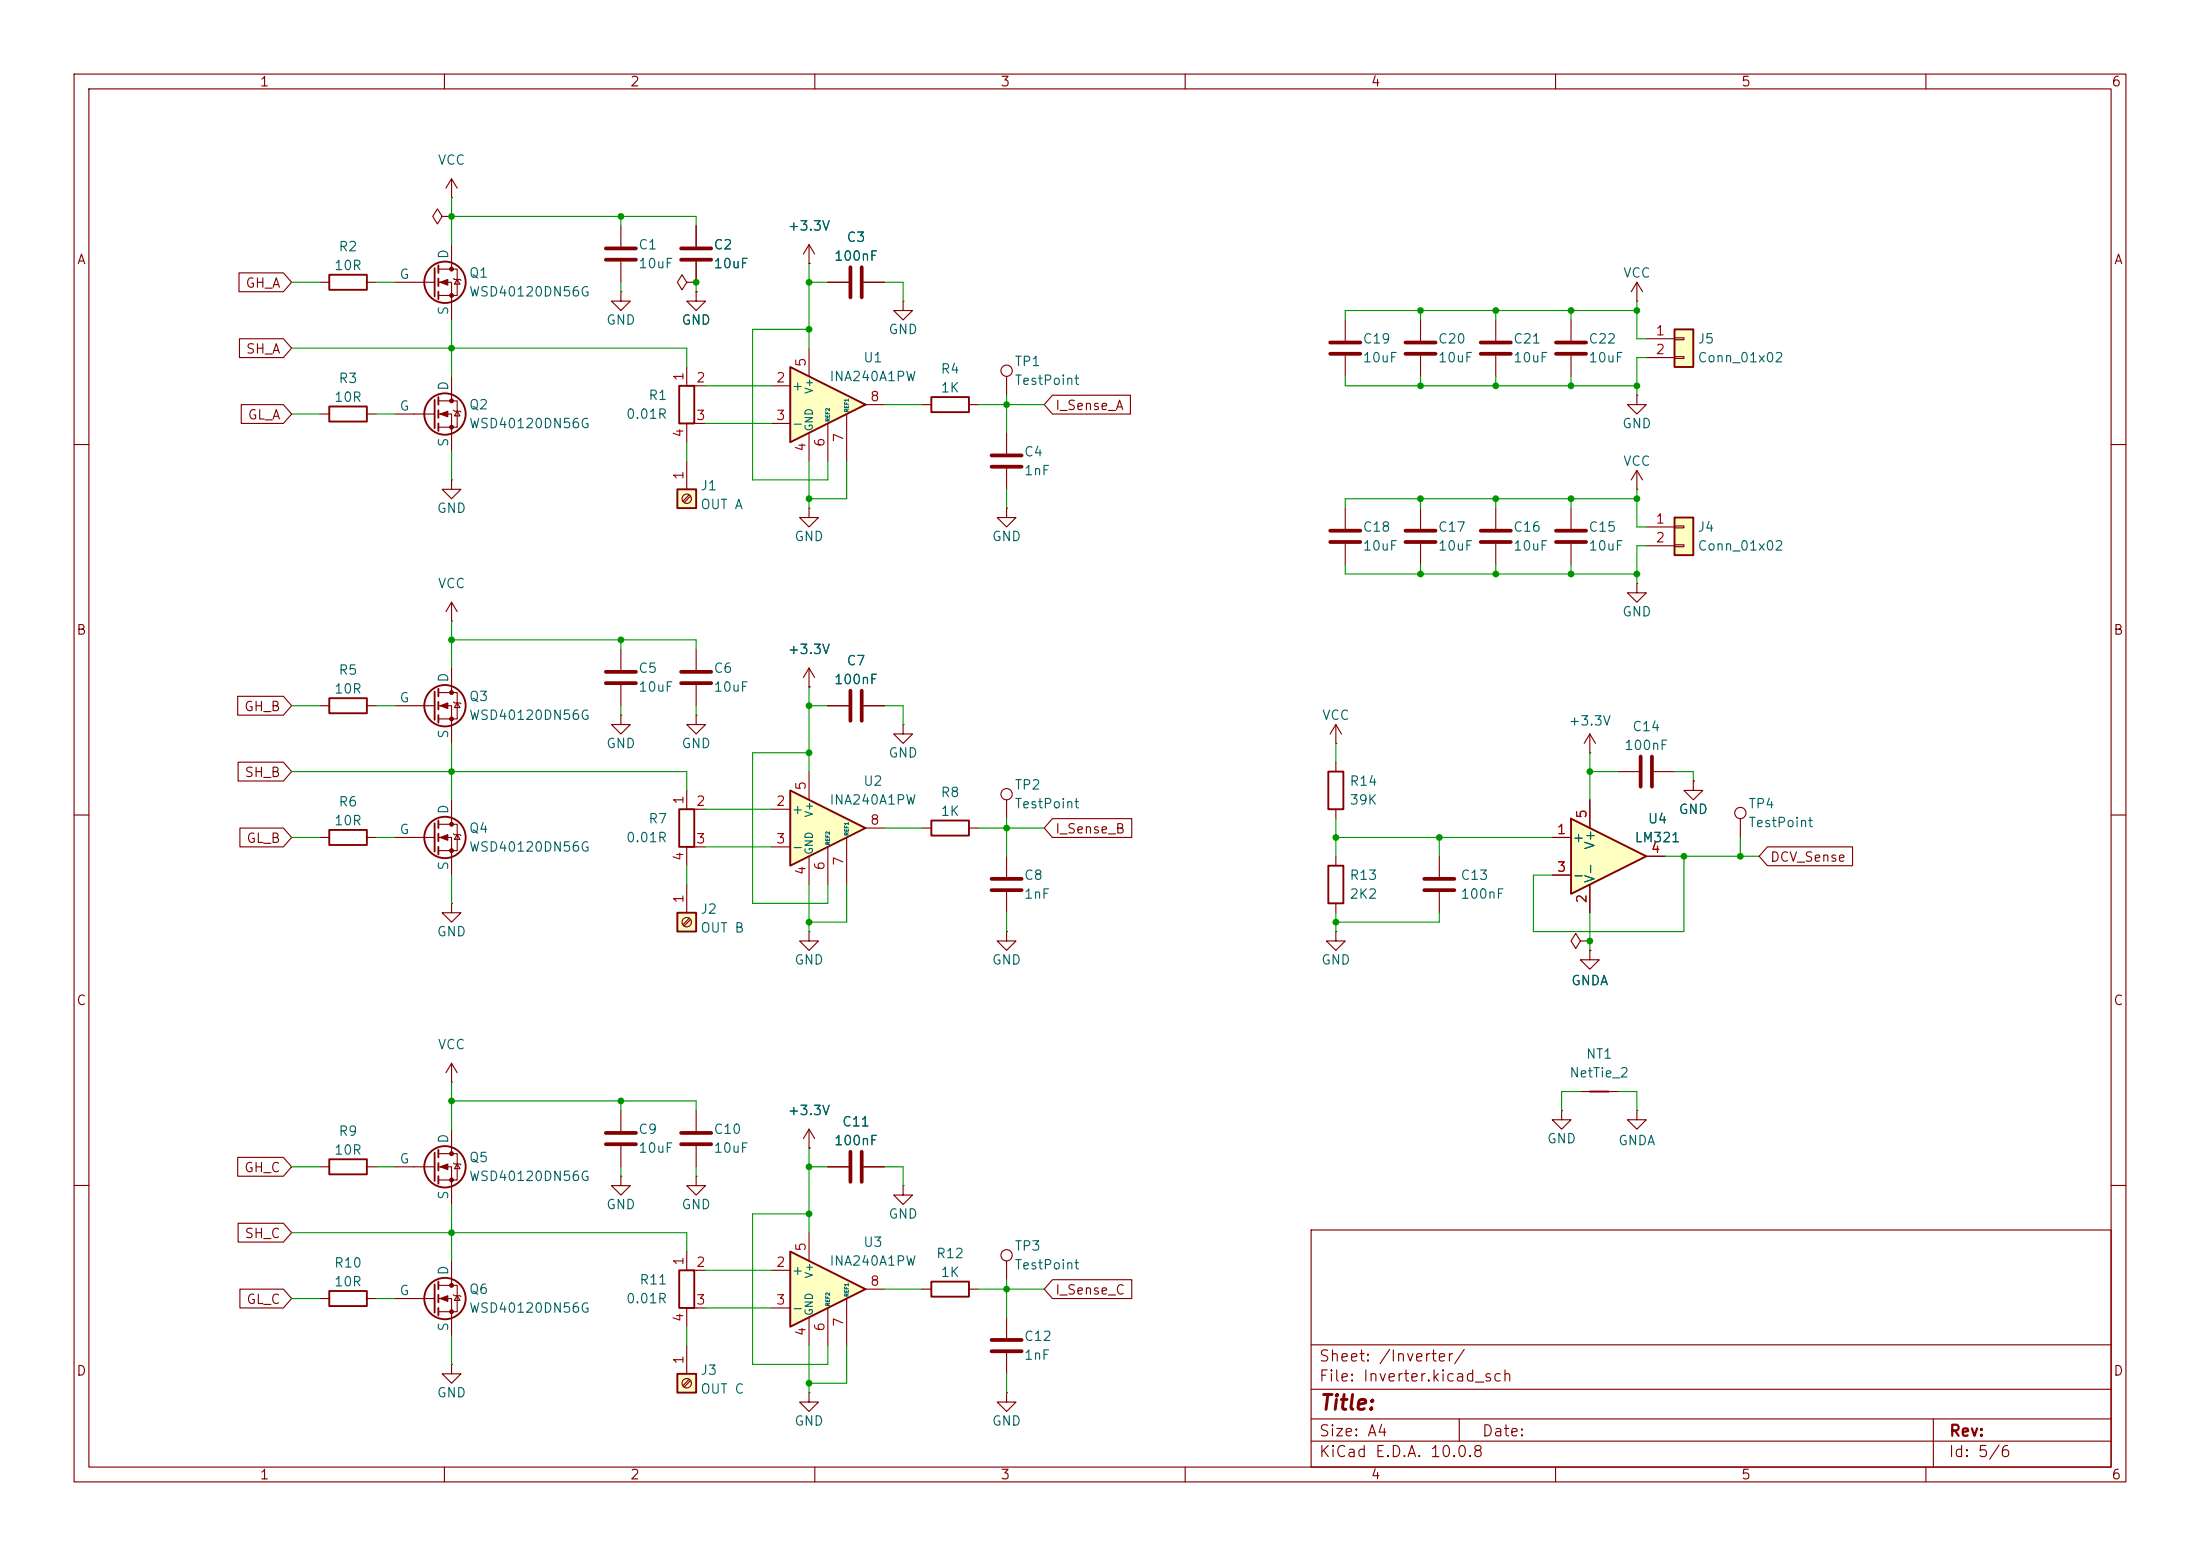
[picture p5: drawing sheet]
<svg xmlns="http://www.w3.org/2000/svg" width="297mm" height="210mm" viewBox="0 0 297 210" stroke-linecap="round" stroke-linejoin="round" font-family="sans-serif">
<g fill="none" stroke="#840000" stroke-width=".15">
<path d="M10 10h277v190h-277zM12 12h273v186h-273zM60 10v2M110 10v2M160 10v2M210 10v2M260 10v2M94 39.4v1.2h1.2l-1.2 1.3-1.3-1.3h1.3M94 39.4h.1M92.7 49.5v2.6h2.5M95.2 57.2h-2.5v2.5M10 60h2"/>
<path d="M285 60h2M94 96.5v1.3h1.2l-1.2 1.3-1.3-1.3h1.3M94 96.5h.1M94 87.6v2.8M94 92.5v2.8M10 110h2M285 110h2M43.2 157.5h1.2M49.5 157.5h1.3M53.3 157.5h5.4M59.2 155.7h2.5v3.6h-2.5M59.2 157.5h1.8v5.1"/>
<path d="M61 152.4v3.3M61.2 157l.1 .1h.8l.1 .1M61.7 157.1l.4 .6h-.8zM83.8 158.8v1.2h1.3l-1.3 1.3-1.3-1.3h1.3M83.8 158.8h.1M83.8 149.9v2.8M83.8 154.7v2.8M10 160h2M43.2 175.3h1.2M49.5 175.3h1.3M53.3 175.3h5.4M59.2 173.5h2.5v3.5h-2.5"/>
<path d="M59.2 175.3h1.8v5M61 170.2v3.3M61.2 174.8l.1 .1h.8l.1 .1M61.7 174.9l.4 .6h-.8zM92.7 168.9v2.6h2.5M95.2 176.5h-2.5v2.6M177 166h108v32h-108zM285 160h2M60 198v2M61 184.2v1.2h1.2l-1.2 1.3-1.3-1.3h1.3M61 184.2h.1M110 198v2"/>
<path d="M160 198v2M177 194.5h108M177 191.5h108M177 187.5h108M177 181.5h108M197 191.5v3M210 198v2M260 198v2M261 191.5v6.5"/>
</g>
<g fill="none" stroke="#840000" stroke-width=".25">
<path d="M91.7 52.1h2v5.1h-2zM44.4 156.5h5.1v2h-5.1zM58.7 155.6v3.8M59.2 155.2v1M59.2 157v1M59.2 158.8v1M44.4 174.2h5.1v2.1h-5.1zM58.7 173.4v3.8M59.2 173v1M59.2 174.8v1M59.2 176.5v1M91.7 171.5h2v5h-2z"/>
<circle cx="60.1" cy="157.5" r="2.79"/>
<circle cx="60.1" cy="175.3" r="2.79"/>
</g>
<path d="M91.9 90.7h4.1M91.9 92.2h4.1M81.8 152.9h4.1M81.8 154.4h4.1" fill="none" stroke="#840000" stroke-width=".51"/>
<g fill="#840000" stroke="#840000" stroke-width=".15">
<path d="M59.4 157.5l1.1-.4v.8z"/>
<path d="M59.4 175.3l1.1-.4v.7z"/>
<circle cx="61" cy="155.7" r=".25"/>
<circle cx="61" cy="159.3" r=".25"/>
<circle cx="61" cy="173.5" r=".25"/>
<circle cx="61" cy="177" r=".25"/>
</g>
<path d="M91.4 66h2.6v2.6h-2.6z" fill="#ffffc2"/>
<path d="M125.7 53.6h5.1v2h-5.1zM91.4 66h2.6v2.6h-2.6zM214.6 147.3h2.6" fill="none" stroke="#840000" stroke-width=".25"/>
<g fill="none" stroke="#840000" stroke-width=".15">
<path d="M92.7 38.1l-.6-1-.7 1 .7 1 .6-1h1.3M94 38.1h.1M94 30.5v2.8M94 35.3v2.8M109.2 35.6h.1M109.2 33l-.7 1.3M109.2 33l.8 1.3M109.2 33v2.6M111.8 38.1h2.8M116.6 38.1h2.8M221 38.1v2.5M221 38.1l-.8 1.3"/>
<path d="M221 38.1l.7 1.3M124.5 54.6h1.2M130.8 54.6h1.3M135.9 50.8v2.5M135.9 58.4v2.8M191.8 43.2v2.8M191.8 48v2.8M201.9 43.2v2.8M201.9 48v2.8M212.1 43.2v2.8M212.1 48v2.8M221 40.6h.1"/>
<path d="M92.7 62.2v3.8M93 66.8l-.8 .8M93.2 67l-.8 .8M135.9 63.2v2.8M221 66h.1M221 63.5l-.8 1.3M221 63.5l.7 1.3M221 63.5v2.5M228.6 105.4v1.3h1.3l-1.3 1.3-1.3-1.3h1.3M228.6 105.4h.1M213.4 127l-.7-1-.6 1 .6 1 .7-1h1.2M214.6 128.3v1.2h1.3l-1.3 1.3-1.2-1.3h1.2"/>
<path d="M214.6 128.3h.1M214.6 127h.1M213.4 147.3h5"/>
<circle cx="135.9" cy="50" r=".76"/>
<circle cx="92.7" cy="67.3" r=".63"/>
</g>
<path d="M91.9 33.5h4.1M91.9 35.1h4.1M114.8 36.1v4M116.3 36.1v4M189.7 46.2h4.1M189.7 47.8h4.1M199.9 46.2h4.1M199.9 47.8h4.1M210.1 46.2h4M210.1 47.8h4M133.9 61.5h4M133.9 63h4" fill="none" stroke="#840000" stroke-width=".51"/>
<path d="M212.1 110.5l10.1 5.1-10.1 5.1z" fill="#ffffc2"/>
<g fill="none" stroke="#840000" stroke-width=".25">
<path d="M44.4 94.2h5.1v2.1h-5.1zM58.7 93.3v3.9M59.2 93v1M59.2 94.7v1.1M59.2 96.5v1M212.1 110.5l10.1 5.1-10.1 5.1z"/>
<circle cx="60.1" cy="95.2" r="2.79"/>
</g>
<g fill="none" stroke="#840000" stroke-width=".15">
<path d="M83.8 30.5v2.8M83.8 35.3v2.8M61 64.8v1.2h1.2l-1.2 1.3-1.3-1.3h1.3M61 64.8h.1M135.9 68.6v1.3h1.3l-1.3 1.2-1.3-1.2h1.3M135.9 68.6h.1M43.2 95.3h1.2M49.5 95.3h1.3M53.3 95.3h5.4M59.2 93.5h2.5v3.5h-2.5M59.2 95.3h1.8v5M61 90.2v3.3"/>
<path d="M61.2 94.7l.1 .2h.8l.1 .1M61.7 94.9l.4 .6h-.8zM83.8 96.5v1.3h1.3l-1.3 1.3-1.3-1.3h1.3M83.8 96.5h.1M83.8 87.6v2.8M83.8 92.5v2.8M209.5 113h2.6M209.5 118.1h2.6M214.6 108v3.8M214.6 119.4v3.8M222.2 115.6h2.6M234.9 110.5v2.5"/>
<path d="M94 158.8v1.2h1.2l-1.2 1.3-1.3-1.3h1.3M94 158.8h.1M210.8 149.9v1.2h1.3l-1.3 1.3-1.3-1.3h1.3M210.8 149.9h.1M221 149.9v1.2h1.2l-1.2 1.3-1.3-1.3h1.3M221 149.9h.1"/>
<circle cx="234.9" cy="109.7" r=".76"/>
</g>
<g fill="#840000" stroke="#840000" stroke-width=".15">
<path d="M59.4 95.3l1.1-.4v.7z"/>
<circle cx="61" cy="93.5" r=".25"/>
<circle cx="61" cy="97" r=".25"/>
</g>
<path d="M81.8 33.5h4.1M81.8 35.1h4.1M81.8 90.7h4.1M81.8 92.2h4.1" fill="none" stroke="#840000" stroke-width=".51"/>
<path d="M106.7 168.9l10.1 5.1-10.1 5.1z" fill="#ffffc2"/>
<path d="M106.7 168.9l10.1 5.1-10.1 5.1zM125.7 173h5.1v2h-5.1z" fill="none" stroke="#840000" stroke-width=".25"/>
<g fill="none" stroke="#840000" stroke-width=".15">
<path d="M104.1 171.5h2.6M104.1 176.5h2.6M109.2 166.4v3.8M109.2 177.8v3.8M111.8 176.5v5.1M114.3 175.3v6.3M116.8 174h2.6M121.9 160v1.3h1.3l-1.3 1.3-1.3-1.3h1.3M121.9 160h.1M124.5 174h1.2M130.8 174h1.3M135.9 170.2v2.5"/>
<path d="M135.9 177.8v2.8M135.9 188v1.2h1.3l-1.3 1.3-1.3-1.3h1.3M135.9 188h.1M135.9 182.6v2.8"/>
<circle cx="135.9" cy="169.4" r=".76"/>
</g>
<path d="M133.9 180.8h4M133.9 182.4h4" fill="none" stroke="#840000" stroke-width=".51"/>
<path d="M91.4 185.4h2.6v2.6h-2.6z" fill="#ffffc2"/>
<g fill="none" stroke="#840000" stroke-width=".25">
<path d="M58.7 36.2v3.8M59.2 35.8v1M59.2 37.6v1M59.2 39.4v1M91.4 185.4h2.6v2.6h-2.6z"/>
<circle cx="60.1" cy="38.1" r="2.79"/>
</g>
<g fill="none" stroke="#840000" stroke-width=".15">
<path d="M53.3 38.1h5.4M59.2 36.3h2.5v3.6h-2.5M59.2 38.1h1.8v5.1M61 33v3.3M61.2 37.6l.1 .1h.8l.1 .1M61.7 37.7l.4 .7h-.8zM94 149.9v2.8M94 154.7v2.8M109.2 154.9h.1M109.2 152.4l-.7 1.3M109.2 152.4l.8 1.3M109.2 152.4v2.5"/>
<path d="M111.8 157.5h2.8M116.6 157.5h2.8M92.7 181.6v3.8M93 186.2l-.8 .8M93.2 186.3l-.8 .9M109.2 188v1.2h1.3l-1.3 1.3-1.3-1.3h1.3M109.2 188h.1"/>
<circle cx="92.7" cy="186.7" r=".63"/>
</g>
<g fill="#840000" stroke="#840000" stroke-width=".15">
<path d="M59.4 38.1l1.1-.4v.8z"/>
<circle cx="61" cy="36.3" r=".25"/>
<circle cx="61" cy="39.9" r=".25"/>
</g>
<path d="M91.9 152.9h4.1M91.9 154.4h4.1M114.8 155.4v4.1M116.3 155.4v4.1" fill="none" stroke="#840000" stroke-width=".51"/>
<path d="M91.4 123.2h2.6v2.5h-2.6z" fill="#ffffc2"/>
<path d="M125.7 110.7h5.1v2.1h-5.1zM91.4 123.2h2.6v2.5h-2.6z" fill="none" stroke="#840000" stroke-width=".25"/>
<g fill="none" stroke="#840000" stroke-width=".15">
<path d="M92.7 119.4v3.8M124.5 111.8h1.2M130.8 111.8h1.3M135.9 108v2.5M135.9 115.6v2.8M93 123.9l-.8 .9M93.2 124.1l-.8 .9M109.2 125.7v1.3h1.3l-1.3 1.3-1.3-1.3h1.3M109.2 125.7h.1M135.9 125.7v1.3h1.3l-1.3 1.3-1.3-1.3h1.3M135.9 125.7h.1M135.9 120.4v2.8"/>
<circle cx="135.9" cy="107.2" r=".76"/>
<circle cx="92.7" cy="124.5" r=".63"/>
</g>
<path d="M133.9 118.6h4M133.9 120.1h4" fill="none" stroke="#840000" stroke-width=".51"/>
<path d="M106.7 106.7l10.1 5.1-10.1 5z" fill="#ffffc2"/>
<path d="M106.7 106.7l10.1 5.1-10.1 5z" fill="none" stroke="#840000" stroke-width=".25"/>
<path d="M109.2 68.6v1.3h1.3l-1.3 1.2-1.3-1.2h1.3M109.2 68.6h.1M104.1 109.2h2.6M104.1 114.3h2.6M109.2 104.1v3.9M109.2 115.6v3.8M111.8 114.3v5.1M114.3 113v6.4M116.8 111.8h2.6" fill="none" stroke="#840000" stroke-width=".15"/>
<path d="M106.7 49.5l10.1 5.1-10.1 5.1z" fill="#ffffc2"/>
<g fill="none" stroke="#840000" stroke-width=".25">
<path d="M44.4 37.1h5.1v2h-5.1zM44.4 54.9h5.1v2h-5.1zM58.7 54v3.8M59.2 53.6v1M59.2 55.4v1M59.2 57.2v1M106.7 49.5l10.1 5.1-10.1 5.1zM44.4 112h5.1v2h-5.1zM58.7 111.1v3.8M59.2 110.7v1.1M59.2 112.5v1M59.2 114.3v1"/>
<path d="M91.7 109.2h2v5.1h-2z"/>
<circle cx="60.1" cy="55.9" r="2.79"/>
<circle cx="60.1" cy="113" r="2.79"/>
</g>
<g fill="none" stroke="#840000" stroke-width=".15">
<path d="M43.2 38.1h1.2M49.5 38.1h1.3M59.7 29.2l-.6-1-.7 1 .7 1 .6-1h1.3M61 26.7h.1M61 29.2h.1M61 24.1v2.6M61 24.1l-.8 1.3M61 24.1l.7 1.3M83.8 39.4v1.2h1.3l-1.3 1.3-1.3-1.3h1.3M83.8 39.4h.1M43.2 55.9h1.2M49.5 55.9h1.3"/>
<path d="M53.3 55.9h5.4M59.2 54.1h2.5v3.6h-2.5M59.2 55.9h1.8v5.1M61 50.8v3.3M61.2 55.4l.1 .1h.8l.1 .1M61.7 55.5l.4 .6h-.8zM104.1 52.1h2.6M104.1 57.2h2.6M109.2 47v3.8M109.2 58.4v3.8M111.8 57.2v5M114.3 55.9v6.3"/>
<path d="M116.8 54.6h2.6M121.9 40.6v1.3h1.3l-1.3 1.3-1.3-1.3h1.3M121.9 40.6h.1M221 53.3v1.3h1.2l-1.2 1.3-1.3-1.3h1.3M221 53.3h.1M221 78.7v1.3h1.2l-1.2 1.3-1.3-1.3h1.3M221 78.7h.1M61 83.8h.1M61 81.3v2.5M61 81.3l-.8 1.3M61 81.3l.7 1.3M109.2 92.7h.1"/>
<path d="M109.2 90.2v2.5M109.2 90.2l-.7 1.2M109.2 90.2l.8 1.2M111.8 95.3h2.8M116.6 95.3h2.8M121.9 97.8v1.3h1.3l-1.3 1.2-1.3-1.2h1.3M121.9 97.8h.1M43.2 113h1.2M49.5 113h1.3M53.3 113h5.4M59.2 111.3h2.5v3.5h-2.5M59.2 113h1.8v5.1"/>
<path d="M61 108v3.3M61.2 112.5l.1 .1h.8l.1 .2M61.7 112.6l.4 .7h-.8zM92.7 106.7v2.5h2.5M95.2 114.3h-2.5v2.5M61 121.9v1.3h1.2l-1.2 1.3-1.3-1.3h1.3M61 121.9h.1M61 146.1h.1M61 143.5v2.6M61 143.5l-.8 1.3M61 143.5l.7 1.3"/>
</g>
<g fill="#840000" stroke="#840000" stroke-width=".15">
<path d="M59.4 113l1.1-.4v.8z"/>
<path d="M59.4 55.9l1.1-.4v.8z"/>
<circle cx="61" cy="111.3" r=".25"/>
<circle cx="61" cy="114.8" r=".25"/>
<circle cx="61" cy="54.1" r=".25"/>
<circle cx="61" cy="57.7" r=".25"/>
</g>
<path d="M114.8 93.2v4.1M116.3 93.2v4.1" fill="none" stroke="#840000" stroke-width=".51"/>
<path d="M226.1 69.9h2.5v5h-2.5z" fill="#ffffc2"/>
<path d="M226.1 69.9h2.5v5h-2.5z" fill="none" stroke="#840000" stroke-width=".25"/>
<path d="M222.2 71.1h3.9M222.2 73.7h3.9M226.1 71h1.2v.2h-1.2zM226.1 73.5h1.2v.3h-1.2z" fill="none" stroke="#840000" stroke-width=".15"/>
<path d="M226.1 44.5h2.5v5h-2.5z" fill="#ffffc2"/>
<path d="M226.1 44.5h2.5v5h-2.5zM179.3 104.1h2.1v5.1h-2.1zM179.3 116.8h2.1v5.1h-2.1z" fill="none" stroke="#840000" stroke-width=".25"/>
<g fill="none" stroke="#840000" stroke-width=".15">
<path d="M32.3 36.8h6l1.1 1.3-1.1 1.3h-6zM94 39.4h.1M94 38.1h.1M94 30.5v2.8M94 35.3v2.8M109.2 35.6h.1M111.8 38.1h2.8M116.6 38.1h2.8M32.3 45.7h6l1.1 1.3-1.1 1.3h-6zM32.6 54.6h5.7l1.1 1.3-1.1 1.3h-5.7zM142.1 53.3h10.5v2.6h-10.5l-1.1-1.3zM181.6 43.2v2.8"/>
<path d="M181.6 48v2.8M222.2 45.7h3.9M222.2 48.3h3.9M226.1 45.6h1.2v.2h-1.2zM226.1 48.1h1.2v.3h-1.2zM181.6 68.6v2.8M181.6 73.4v2.8M191.8 68.6v2.8M191.8 73.4v2.8M201.9 68.6v2.8M201.9 73.4v2.8M212.1 68.6v2.8"/>
<path d="M212.1 73.4v2.8M32.1 94h6.2l1.1 1.3-1.1 1.2h-6.2zM109.2 92.7h.1M111.8 95.3h2.8M116.6 95.3h2.8M180.3 97.8v2.5M180.3 97.8l-.7 1.3M180.3 97.8l.8 1.3M214.6 99.1l-.7 1.2M214.6 99.1l.8 1.2M214.6 99.1v2.5M32.1 102.9h6.2l1.1 1.2-1.1 1.3h-6.2z"/>
<path d="M32.4 111.8h5.9l1.1 1.2-1.1 1.3h-5.9zM142.1 110.5h10.7v2.5h-10.7l-1.1-1.2zM180.3 100.3h.1M180.3 102.9v1.2M180.3 109.2v1.3M180.3 115.6v1.2M194.3 115.6v2.8M209.5 113h2.6M209.5 118.1h2.6M214.6 101.6h.1M214.6 108v3.8M214.6 119.4v3.8"/>
<path d="M218.4 104.1h2.8M222.2 115.6h2.6M223.3 104.1h2.8M228.6 105.4h.1M238.6 114.3h11.5v2.5h-11.5l-1.1-1.2zM180.3 125.7v1.3h1.3l-1.3 1.3-1.2-1.3h1.2M180.3 125.7h.1M180.3 121.9v1.3M194.3 120.4v2.8M214.6 128.3h.1M214.6 127h.1M32.1 156.2h6.2l1.1 1.3-1.1 1.3h-6.2z"/>
<path d="M109.2 154.9h.1M111.8 157.5h2.8M116.6 157.5h2.8M32.1 165.1h6.2l1.1 1.3-1.1 1.2h-6.2zM32.4 174h5.9l1.1 1.3-1.1 1.2h-5.9zM142.1 172.7h10.7v2.6h-10.7l-1.1-1.3z"/>
</g>
<g fill="none" stroke="#840000" stroke-width=".51">
<path d="M179.6 46.2h4M179.6 47.8h4M179.6 71.6h4M179.6 73.2h4M189.7 71.6h4.1M189.7 73.2h4.1M199.9 71.6h4.1M199.9 73.2h4.1M210.1 71.6h4M210.1 73.2h4M192.3 118.6h4M221.5 102.1v4.1"/>
<path d="M223 102.1v4.1M192.3 120.1h4"/>
</g>
<g fill="none" stroke="#009600" stroke-width=".15">
<path d="M39.4 38.1h3.8M50.8 38.1h2.5M61 26.7v6.3M61 29.2h33v1.3M83.8 29.2v1.3M83.8 38.1v1.3M94 38.1v1.3M109.2 35.6v11.4M109.2 38.1h2.6M119.4 38.1h2.5v2.5M39.4 47h53.3v2.5M39.4 55.9h3.8"/>
<path d="M50.8 55.9h2.5M61 43.2v7.6M92.7 59.7v2.5M95.2 52.1h8.9M95.2 57.2h8.9M109.2 44.5h-7.6v20.3h10.2v-2.6M119.4 54.6h5.1M132.1 54.6h8.9M135.9 53.3v5.1M181.6 50.8v1.3h39.4M191.8 41.9v1.3M191.8 50.8v1.3"/>
<path d="M201.9 41.9v1.3M201.9 50.8v1.3M212.1 41.9v1.3M212.1 50.8v1.3M221 40.6v5.1h1.2M221 41.9h-39.4v1.3M222.2 48.3h-1.2v5M61 61v3.8M109.2 62.2v6.4M114.3 62.2v5.1h-5.1M135.9 66v2.6M181.6 76.2v1.3h39.4"/>
<path d="M191.8 67.3v1.3M191.8 76.2v1.3M201.9 67.3v1.3M201.9 76.2v1.3M212.1 67.3v1.3M212.1 76.2v1.3M221 67.3h-39.4v1.3M221 66v5.1h1.2M222.2 73.7h-1.2v5M39.4 95.3h3.8M50.8 95.3h2.5M61 83.8v6.4"/>
<path d="M61 86.4h33v1.2M83.8 86.4v1.2M83.8 95.3v1.2M94 95.3v1.2M109.2 95.3h2.6M109.2 92.7v11.4M119.4 95.3h2.5v2.5M39.4 104.1h53.3v2.6M39.4 113h3.8M50.8 113h2.5M61 100.3v7.7M61 118.1v3.8"/>
<path d="M92.7 116.8v2.6M95.2 109.2h8.9M95.2 114.3h8.9M109.2 119.4v6.3M109.2 101.6h-7.6v20.3h10.2v-2.5M114.3 119.4v5.1h-5.1M119.4 111.8h5.1M132.1 111.8h8.9M135.9 110.5v5.1M180.3 100.3v2.6M180.3 110.5v5.1M180.3 113h29.2"/>
<path d="M194.3 113v2.6M214.6 104.1h3.8M214.6 101.6v6.4M224.8 115.6h12.7M226.1 104.1h2.5v1.3M227.3 115.6v10.1h-20.3v-7.6h2.5M234.9 113v2.6M135.9 123.2v2.5M180.3 123.2v2.5M194.3 123.2v1.3h-14M214.6 123.2v5.1M39.4 157.5h3.8"/>
<path d="M50.8 157.5h2.5M61 146.1v6.3M61 148.6h33v1.3M83.8 148.6v1.3M83.8 157.5v1.3M94 157.5v1.3M109.2 157.5h2.6M109.2 154.9v11.5M119.4 157.5h2.5v2.5M213.4 147.3h-2.6v2.6M218.4 147.3h2.6v2.6M39.4 166.4h53.3v2.5"/>
<path d="M39.4 175.3h3.8M50.8 175.3h2.5M61 162.6v7.6M92.7 179.1v2.5M95.2 176.5h8.9M95.2 171.5h8.9M109.2 163.8h-7.6v20.4h10.2v-2.6M119.4 174h5.1M132.1 174h8.9M135.9 172.7v5.1M61 180.3v3.9M109.2 181.6v6.4"/>
<path d="M114.3 181.6v5.1h-5.1M135.9 185.4v2.6"/>
</g>
<g fill="#009600">
<circle cx="191.8" cy="77.5" r=".46"/>
<circle cx="201.9" cy="67.3" r=".46"/>
<circle cx="191.8" cy="67.3" r=".46"/>
<circle cx="221" cy="67.3" r=".46"/>
<circle cx="135.9" cy="111.8" r=".46"/>
<circle cx="109.2" cy="124.5" r=".46"/>
<circle cx="109.2" cy="157.5" r=".46"/>
<circle cx="180.3" cy="124.5" r=".46"/>
<circle cx="180.3" cy="113" r=".46"/>
<circle cx="135.9" cy="174" r=".46"/>
<circle cx="212.1" cy="77.5" r=".46"/>
<circle cx="201.9" cy="77.5" r=".46"/>
<circle cx="221" cy="77.5" r=".46"/>
<circle cx="194.3" cy="113" r=".46"/>
<circle cx="214.6" cy="104.1" r=".46"/>
<circle cx="221" cy="52.1" r=".46"/>
<circle cx="212.1" cy="52.1" r=".46"/>
<circle cx="212.1" cy="67.3" r=".46"/>
<circle cx="201.9" cy="52.1" r=".46"/>
<circle cx="191.8" cy="52.1" r=".46"/>
<circle cx="191.8" cy="41.9" r=".46"/>
<circle cx="201.9" cy="41.9" r=".46"/>
<circle cx="212.1" cy="41.9" r=".46"/>
<circle cx="221" cy="41.9" r=".46"/>
<circle cx="214.6" cy="127" r=".46"/>
<circle cx="227.3" cy="115.6" r=".46"/>
<circle cx="234.9" cy="115.6" r=".46"/>
<circle cx="83.8" cy="86.4" r=".46"/>
<circle cx="109.2" cy="67.3" r=".46"/>
<circle cx="109.2" cy="95.3" r=".46"/>
<circle cx="109.2" cy="101.6" r=".46"/>
<circle cx="94" cy="38.1" r=".46"/>
<circle cx="135.9" cy="54.6" r=".46"/>
<circle cx="109.2" cy="38.1" r=".46"/>
<circle cx="109.2" cy="44.5" r=".46"/>
<circle cx="61" cy="86.4" r=".46"/>
<circle cx="61" cy="104.1" r=".46"/>
<circle cx="61" cy="148.6" r=".46"/>
<circle cx="61" cy="166.4" r=".46"/>
<circle cx="83.8" cy="148.6" r=".46"/>
<circle cx="61" cy="29.2" r=".46"/>
<circle cx="61" cy="47" r=".46"/>
<circle cx="83.8" cy="29.2" r=".46"/>
<circle cx="109.2" cy="186.7" r=".46"/>
<circle cx="109.2" cy="163.8" r=".46"/>
</g>
<text font-size="2" fill="#840000" x="178" y="190.8">Title:</text>
<g font-size="1.5" fill="#840000">
<text x="178" y="184.1">Sheet: /Inverter/</text>
<text x="178" y="186.8">File: Inverter.kicad_sch</text>
<text x="178" y="197">KiCad E.D.A. 10.0.8</text>
<text x="178" y="194.2">Size: A4</text>
<text x="200" y="194.2">Date:</text>
<text x="263" y="197">Id: 5/6</text>
<text x="263" y="194.2">Rev:</text>
</g>
<g font-size="1.3" fill="#840000">
<text x="35" y="12">1</text>
<text x="85" y="12">2</text>
<text x="135" y="12">3</text>
<text x="185" y="12">4</text>
<text x="235" y="12">5</text>
<text x="285" y="12">6</text>
<text x="10.3" y="36">A</text>
<text x="285.3" y="36">A</text>
<text x="33.1" y="39.2">GH_A</text>
<text x="33.1" y="48">SH_A</text>
<text x="33.4" y="56.9">GL_A</text>
<text x="142.4" y="55.7">I_Sense_A</text>
<text x="10.2" y="86">B</text>
<text x="285.2" y="86">B</text>
<text x="32.9" y="96.3">GH_B</text>
<text x="32.9" y="105.2">SH_B</text>
<text x="142.4" y="112.8">I_Sense_B</text>
<text x="33.2" y="114.1">GL_B</text>
<text x="238.9" y="116.6">DCV_Sense</text>
<text x="10.2" y="136">C</text>
<text x="285.2" y="136">C</text>
<text x="32.9" y="158.5">GH_C</text>
<text x="32.9" y="167.4">SH_C</text>
<text x="33.2" y="176.3">GL_C</text>
<text x="142.4" y="175">I_Sense_C</text>
<text x="10.2" y="186">D</text>
<text x="285.2" y="186">D</text>
<text x="35" y="200">1</text>
<text x="85" y="200">2</text>
<text x="135" y="200">3</text>
<text x="185" y="200">4</text>
<text x="235" y="200">5</text>
<text x="285" y="200">6</text>
</g>
<g font-size="1.3" fill="#006464">
<text x="59" y="22.6">VCC</text>
<text x="45.6" y="34.2">R2</text>
<text x="60.8" y="35.1" transform="rotate(-90 60.8 35.1)">D</text>
<text x="86.1" y="34">C1</text>
<text x="96.3" y="34">C2</text>
<text x="106.3" y="31.4">+3.3V</text>
<text x="112.5" y="35.5">100nF</text>
<text x="114.2" y="33">C3</text>
<text x="45" y="36.8">10R</text>
<text x="53.8" y="38">G</text>
<text x="63.2" y="37.8">Q1</text>
<text x="63.2" y="40.3">WSD40120DN56G</text>
<text x="86.1" y="36.5">10uF</text>
<text x="96.3" y="36.5">10uF</text>
<text x="219" y="37.8">VCC</text>
<text x="60.8" y="42.6" transform="rotate(-90 60.8 42.6)">S</text>
<text x="81.8" y="44.1">GND</text>
<text x="91.9" y="44.1">GND</text>
<text x="119.9" y="45.4">GND</text>
<text x="183.9" y="46.7">C19</text>
<text x="194" y="46.7">C20</text>
<text x="204.2" y="46.7">C21</text>
<text x="214.4" y="46.7">C22</text>
<text x="229.1" y="46.7">J5</text>
<text x="45.6" y="52">R3</text>
<text x="60.8" y="52.8" transform="rotate(-90 60.8 52.8)">D</text>
<text x="106.8" y="53">+</text>
<text x="111.9" y="51.8">INA240A1PW</text>
<text x="116.5" y="49.2">U1</text>
<text x="126.9" y="50.7">R4</text>
<text x="126.9" y="53.3">1K</text>
<text x="136.9" y="49.7">TP1</text>
<text x="136.9" y="52.3">TestPoint</text>
<text x="183.9" y="49.2">10uF</text>
<text x="194" y="49.2">10uF</text>
<text x="204.2" y="49.2">10uF</text>
<text x="214.4" y="49.2">10uF</text>
<text x="229.1" y="49.2">Conn_01x02</text>
<text x="45" y="54.6">10R</text>
<text x="53.8" y="55.7">G</text>
<text x="63.2" y="55.6">Q2</text>
<text x="63.2" y="58.1">WSD40120DN56G</text>
<text x="84.4" y="56.8">0.01R</text>
<text x="87.5" y="54.3">R1</text>
<text x="106.8" y="58.1">-</text>
<text x="218.9" y="58.1">GND</text>
<text x="60.8" y="60.4" transform="rotate(-90 60.8 60.4)">S</text>
<text x="138.2" y="61.9">C4</text>
<text x="138.2" y="64.5">1nF</text>
<text x="219" y="63.2">VCC</text>
<text x="58.9" y="69.5">GND</text>
<text x="94.5" y="66.5">J1</text>
<text x="94.5" y="69">OUT A</text>
<text x="107.2" y="73.4">GND</text>
<text x="133.8" y="73.4">GND</text>
<text x="183.9" y="72.1">C18</text>
<text x="183.9" y="74.6">10uF</text>
<text x="194" y="72.1">C17</text>
<text x="194" y="74.6">10uF</text>
<text x="204.2" y="72.1">C16</text>
<text x="204.2" y="74.6">10uF</text>
<text x="214.4" y="72.1">C15</text>
<text x="214.4" y="74.6">10uF</text>
<text x="229.1" y="72.1">J4</text>
<text x="229.1" y="74.6">Conn_01x02</text>
<text x="59" y="79.7">VCC</text>
<text x="218.9" y="83.5">GND</text>
<text x="106.3" y="88.6">+3.3V</text>
<text x="45" y="93.9">10R</text>
<text x="45.6" y="91.4">R5</text>
<text x="53.8" y="95.1">G</text>
<text x="60.8" y="92.2" transform="rotate(-90 60.8 92.2)">D</text>
<text x="63.2" y="94.9">Q3</text>
<text x="86.1" y="91.1">C5</text>
<text x="86.1" y="93.7">10uF</text>
<text x="96.3" y="91.1">C6</text>
<text x="96.3" y="93.7">10uF</text>
<text x="112.5" y="92.7">100nF</text>
<text x="114.2" y="90.1">C7</text>
<text x="60.8" y="99.8" transform="rotate(-90 60.8 99.8)">S</text>
<text x="63.2" y="97.5">WSD40120DN56G</text>
<text x="81.8" y="101.3">GND</text>
<text x="91.9" y="101.3">GND</text>
<text x="178.4" y="97.5">VCC</text>
<text x="211.7" y="98.2">+3.3V</text>
<text x="219.2" y="101.5">100nF</text>
<text x="220.3" y="99">C14</text>
<text x="116.5" y="106.4">U2</text>
<text x="119.9" y="102.6">GND</text>
<text x="126.9" y="107.9">R8</text>
<text x="136.9" y="106.9">TP2</text>
<text x="182.1" y="106.4">R14</text>
<text x="45" y="111.7">10R</text>
<text x="45.6" y="109.2">R6</text>
<text x="53.8" y="112.9">G</text>
<text x="60.8" y="110" transform="rotate(-90 60.8 110)">D</text>
<text x="63.2" y="112.7">Q4</text>
<text x="84.4" y="114">0.01R</text>
<text x="87.5" y="111.5">R7</text>
<text x="106.8" y="110.2">+</text>
<text x="111.9" y="108.9">INA240A1PW</text>
<text x="126.9" y="110.4">1K</text>
<text x="136.9" y="109.4">TestPoint</text>
<text x="182.1" y="108.9">39K</text>
<text x="212.2" y="114">+</text>
<text x="220.6" y="114">LM321</text>
<text x="222.4" y="111.5">U4</text>
<text x="226.5" y="110.2">GND</text>
<text x="236" y="109.4">TP4</text>
<text x="236" y="112">TestPoint</text>
<text x="60.8" y="117.6" transform="rotate(-90 60.8 117.6)">S</text>
<text x="63.2" y="115.3">WSD40120DN56G</text>
<text x="106.8" y="115.3">-</text>
<text x="138.2" y="119.1">C8</text>
<text x="182.1" y="119.1">R13</text>
<text x="197.1" y="119.1">C13</text>
<text x="212.2" y="119.1">-</text>
<text x="215.6" y="119.3" transform="rotate(-90 215.6 119.3)">V-</text>
<text x="215.6" y="114.8" transform="rotate(-90 215.6 114.8)">V+</text>
<text x="94.5" y="123.6">J2</text>
<text x="138.2" y="121.6">1nF</text>
<text x="182.1" y="121.6">2K2</text>
<text x="197.1" y="121.6">100nF</text>
<text x="58.9" y="126.7">GND</text>
<text x="94.5" y="126.2">OUT B</text>
<text x="107.2" y="130.5">GND</text>
<text x="133.8" y="130.5">GND</text>
<text x="178.3" y="130.5">GND</text>
<text x="212" y="133.3">GNDA</text>
<text x="59" y="141.9">VCC</text>
<text x="214" y="143.2">NT1</text>
<text x="211.8" y="145.7">NetTie_2</text>
<text x="45.6" y="153.6">R9</text>
<text x="60.8" y="154.4" transform="rotate(-90 60.8 154.4)">D</text>
<text x="86.1" y="153.4">C9</text>
<text x="86.1" y="155.9">10uF</text>
<text x="96.3" y="153.4">C10</text>
<text x="96.3" y="155.9">10uF</text>
<text x="106.3" y="150.8">+3.3V</text>
<text x="112.5" y="154.9">100nF</text>
<text x="113.6" y="152.3">C11</text>
<text x="208.8" y="154.6">GND</text>
<text x="218.4" y="154.9">GNDA</text>
<text x="45" y="156.2">10R</text>
<text x="53.8" y="157.3">G</text>
<text x="63.2" y="157.2">Q5</text>
<text x="63.2" y="159.7">WSD40120DN56G</text>
<text x="60.8" y="162" transform="rotate(-90 60.8 162)">S</text>
<text x="81.8" y="163.5">GND</text>
<text x="91.9" y="163.5">GND</text>
<text x="119.9" y="164.8">GND</text>
<text x="45" y="171.4">R10</text>
<text x="45" y="173.9">10R</text>
<text x="60.8" y="172.2" transform="rotate(-90 60.8 172.2)">D</text>
<text x="86.2" y="173.7">R11</text>
<text x="106.8" y="172.4">+</text>
<text x="111.9" y="171.1">INA240A1PW</text>
<text x="116.5" y="168.6">U3</text>
<text x="126.3" y="170.1">R12</text>
<text x="126.9" y="172.7">1K</text>
<text x="136.9" y="169.1">TP3</text>
<text x="136.9" y="171.7">TestPoint</text>
<text x="53.8" y="175.1">G</text>
<text x="60.8" y="179.8" transform="rotate(-90 60.8 179.8)">S</text>
<text x="63.2" y="175">Q6</text>
<text x="63.2" y="177.5">WSD40120DN56G</text>
<text x="84.4" y="176.2">0.01R</text>
<text x="106.8" y="177.5">-</text>
<text x="94.5" y="185.9">J3</text>
<text x="138.2" y="181.3">C12</text>
<text x="138.2" y="183.8">1nF</text>
<text x="58.9" y="188.9">GND</text>
<text x="94.5" y="188.4">OUT C</text>
<text x="107.2" y="192.7">GND</text>
<text x="133.8" y="192.7">GND</text>
</g>
<g font-size="1.3" fill="#a90000">
<text x="223.4" y="45.6">1</text>
<text x="92.6" y="51.5" transform="rotate(-90 92.6 51.5)">1</text>
<text x="93.9" y="51.9">2</text>
<text x="104.7" y="51.9">2</text>
<text x="109.1" y="49.6" transform="rotate(-90 109.1 49.6)">5</text>
<text x="223.4" y="48.1">2</text>
<text x="92.6" y="59.2" transform="rotate(-90 92.6 59.2)">4</text>
<text x="93.9" y="57">3</text>
<text x="104.7" y="57">3</text>
<text x="114.2" y="59.8" transform="rotate(-90 114.2 59.8)">7</text>
<text x="117.4" y="54.5">8</text>
<text x="92.6" y="64.9" transform="rotate(-90 92.6 64.9)">1</text>
<text x="109.1" y="61.1" transform="rotate(-90 109.1 61.1)">4</text>
<text x="111.6" y="60.4" transform="rotate(-90 111.6 60.4)">6</text>
<text x="223.4" y="71">1</text>
<text x="223.4" y="73.5">2</text>
<text x="109.1" y="106.8" transform="rotate(-90 109.1 106.8)">5</text>
<text x="92.6" y="108.7" transform="rotate(-90 92.6 108.7)">1</text>
<text x="93.9" y="109.1">2</text>
<text x="104.7" y="109.1">2</text>
<text x="117.4" y="111.6">8</text>
<text x="210.1" y="112.9">1</text>
<text x="214.5" y="110.6" transform="rotate(-90 214.5 110.6)">5</text>
<text x="92.6" y="116.3" transform="rotate(-90 92.6 116.3)">4</text>
<text x="93.9" y="114.2">3</text>
<text x="104.7" y="114.2">3</text>
<text x="109.1" y="118.2" transform="rotate(-90 109.1 118.2)">4</text>
<text x="111.6" y="117.6" transform="rotate(-90 111.6 117.6)">6</text>
<text x="114.2" y="116.9" transform="rotate(-90 114.2 116.9)">7</text>
<text x="210.1" y="118">3</text>
<text x="222.8" y="115.4">4</text>
<text x="92.6" y="122" transform="rotate(-90 92.6 122)">1</text>
<text x="214.5" y="122" transform="rotate(-90 214.5 122)">2</text>
<text x="92.6" y="170.9" transform="rotate(-90 92.6 170.9)">1</text>
<text x="93.9" y="171.3">2</text>
<text x="104.7" y="171.3">2</text>
<text x="109.1" y="169" transform="rotate(-90 109.1 169)">5</text>
<text x="117.4" y="173.9">8</text>
<text x="92.6" y="178.5" transform="rotate(-90 92.6 178.5)">4</text>
<text x="93.9" y="176.4">3</text>
<text x="104.7" y="176.4">3</text>
<text x="111.6" y="179.8" transform="rotate(-90 111.6 179.8)">6</text>
<text x="114.2" y="179.2" transform="rotate(-90 114.2 179.2)">7</text>
<text x="92.6" y="184.2" transform="rotate(-90 92.6 184.2)">1</text>
<text x="109.1" y="180.4" transform="rotate(-90 109.1 180.4)">4</text>
</g>
<g font-size="1" fill="#006464">
<text x="110" y="53.3" transform="rotate(-90 110 53.3)">V+</text>
<text x="110" y="58.3" transform="rotate(-90 110 58.3)">GND</text>
<text x="110" y="110.4" transform="rotate(-90 110 110.4)">V+</text>
<text x="110" y="115.4" transform="rotate(-90 110 115.4)">GND</text>
<text x="110" y="172.6" transform="rotate(-90 110 172.6)">V+</text>
<text x="110" y="177.7" transform="rotate(-90 110 177.7)">GND</text>
</g>
<g font-size=".5" fill="#006464">
<text x="112.1" y="57" transform="rotate(-90 112.1 57)">REF2</text>
<text x="114.7" y="55.7" transform="rotate(-90 114.7 55.7)">REF1</text>
<text x="114.7" y="112.9" transform="rotate(-90 114.7 112.9)">REF1</text>
<text x="112.1" y="114.1" transform="rotate(-90 112.1 114.1)">REF2</text>
<text x="112.1" y="176.4" transform="rotate(-90 112.1 176.4)">REF2</text>
<text x="114.7" y="175.1" transform="rotate(-90 114.7 175.1)">REF1</text>
</g>
</svg>
